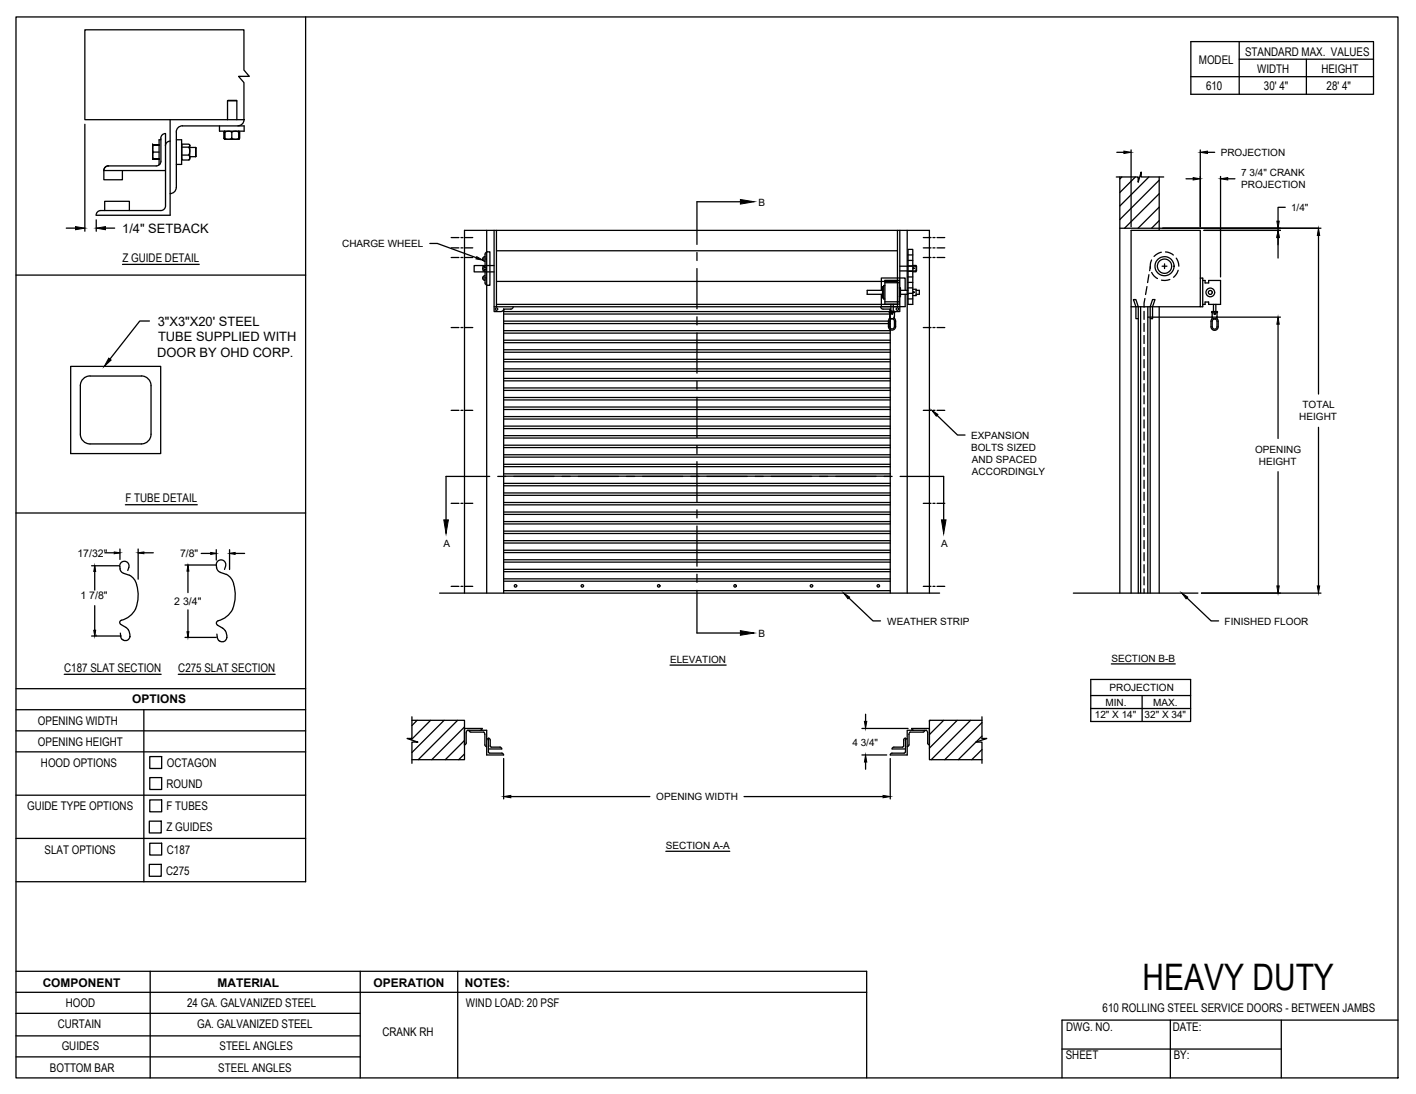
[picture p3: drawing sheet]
<svg xmlns="http://www.w3.org/2000/svg" width="279mm" height="216mm" viewBox="0 0 279 216" stroke-linecap="round" stroke-linejoin="round" font-family="sans-serif">
<!-- layer: ANNOTATIONS -->
<g fill="none" stroke="#000" stroke-width=".25">
<path d="M16.7 24.5v21.1M220.4 30.1h1.4M223.2 29.6v15.2M234 35.3h1.4M236.8 29.6v15.2M238.3 30.1h1.4M240.8 34.8v19.9M242.3 35.3h1.4M13.1 45h1.8M19 43.4v2.2M20.8 45h1.8M84.8 48h1.5l7.7 2.9"/>
<path d="M228.8 45h31.8M237.6 45.5h15M252.2 46.9v4M253.6 40.9h-1.4v2.7M260.2 46.5v31.3M29.5 63.4h-1.9l-5.9 7.5M226.5 62.6h26.1M252.2 64v22.5M184.9 82l4 3.9h1.5M252.2 93.1v22.5M260.2 84.3v31.3M18.1 111.7h5.4"/>
<path d="M18.7 111.7v4.8M18.7 119.5v6M20.7 109.1h3M23.7 108.4v2M27.3 108.4v5.9M27.3 109.1h2.9M36.5 111.5h6.2M37.1 111.5v5.4M39.7 109.2h3M42.7 108.5v2M45.3 108.5v3.9M45.3 109.2h3"/>
<path d="M167.5 118l4.8 4.5h1.4M234.2 118l4.8 4.5h1.5M237.1 117.1h23.5M18.1 125.5h5.8M36.5 125.8h6.2M37.1 120.4v5.4M132.2 131.3h11.1M215.2 134.1h19.7v8.3h-19.7zM215.2 137.3h19.7M215.2 139.8h19.7M219.3 131h12.6M225.4 137.3v5.1"/>
<path d="M99.4 149.7v8M100.8 157.2h27.4M146.8 157.2h27.4M170.1 143.8h9.1M170.1 149h4.9M170.8 140.9v1.5M170.8 150.4v1.4M175.7 149.7v8M131.4 168h12.6"/>
</g>
<!-- layer: CRANK RH -->
<g fill="none" stroke="#000" stroke-width=".25">
<path d="M220.3 34.9h4.3v1.1l.6-2v.9h4.4M221 34.9v82.2M221.4 34.9l-.4 .4M224 34.9l-3 3.1M226.7 34.9l-5.7 5.8M228.7 34.9v10.6M228.7 35.6l-7.7 7.7M228.7 38.2l-6.8 6.8M89 46.9h1.6M89 48.9h1.6M89 50.8h1.6M91 46.9h.4"/>
<path d="M91 48.9h.4M91 50.8h.4M91.8 46.9h1.5M91.8 48.9h1.5M91.8 50.8h1.5M95.3 52.5h.4M95.3 53.5h.4M95.7 50.6a.48 .48 0 0 0-.5 .5 .48 .48 0 0 0 .5 .5v.9M95.7 52.5a.48 .48 0 0 0-.5 .5 .48 .48 0 0 0 .5 .5M95.7 50.7l.1-.8 .2-.1 .7-.1v6.6l-.7-.1-.3-.4v-.4a.48 .48 0 0 1-.5-.5 .48 .48 0 0 1 .5-.5v-.9M96 45.5v71.6M97.5 45.5v16h1.4"/>
<path d="M97.5 52.4h-3.9v1.3h3.9M98 45.5v15M98 49.5h79.1M98 55.5h79.1M173.9 57.3v-2.4h4.7v2.4M173.9 58.1v2.4M174.1 57.3h-3v.8h3M174.4 56.6h-.3v2.2h.3M174.6 56.3h-.2v2.7h.2M174.6 55.3h2.8v4.7h-2.8zM174.6 59.6h2.8M174.6 55.8h2.8"/>
<path d="M177.1 45.5v15M177.4 56.8h.3v1.7h-.3M177.5 45.5v16h-1.4M177.5 52.5h3.3v1h-3.3M177.7 57.3h1.5M177.7 58.1h1.5M178.6 58.1v2.4h-81.1M179 45.5v71.6M179.2 49.2h.9v10.9h-.9zM179.2 53.6h.9M179.2 52.5h.9M179.2 59h.9"/>
<path d="M179.2 57.9h.9M179.2 56.8h.9M179.2 55.7h.9M179.2 54.7h.9M179.2 51.4h.9M179.2 50.3h.9M180.1 52.4h.7v1.2h-.7M180.1 57.1h.7v1.2h-.7M180.2 53h.1M180.2 57.7h.1M180.8 57.3h.6v.8h-.6M182.2 46.9h1.5"/>
<path d="M182.2 48.9h1.5M182.2 50.8h1.5M184.1 46.9h.4M184.1 48.9h.4M184.1 50.8h.4M184.9 46.9h1.5M184.9 48.9h1.5M184.9 50.8h1.5M221 45h7.7M225.9 58.9l-.2 1.7M226.3 56.6l-.3 1.5M226.7 54.2l-.3 1.6"/>
<path d="M227 52.5l-.2 .9M227.2 51.3l-.2 .5v1.2M227.2 53.8l.5 .7 .7 .5M228.7 40.9l-4.1 4.1M228.7 43.5l-1.5 1.5M229.2 49.8l-.7 .2-.8 .6M229.3 52.5h1M229.8 52.1v.9M230 49.7l.8 .2 .7 .4M230.8 55.2l-.9 .2-.7-.1M232.1 50.9l.3 .7 .2 .9M232.5 53.3l-.3 .6-.7 .8"/>
<path d="M236.8 54.9h.5v5.6h-.5M237.3 55.4h.5v.4h.7v-.4h2.3v4.7h-2.3v-.5h-.7v.5h-.5M89 64.6h1.6M91 64.6h.4M91.8 64.6h1.5M98 60.1h79.1M99.4 61l-.3 .4-.2 .1M99.4 78.9h76.3M99.4 78.4h76.3M99.4 77h76.3M99.4 76.6h76.3M99.4 75.2h76.3"/>
<path d="M99.4 74.7h76.3M99.4 73.3h76.3M99.4 72.8h76.3M99.4 71.4h76.3M99.4 70.9h76.3M99.4 69.5h76.3M99.4 69h76.3M99.4 67.6h76.3M99.4 67.1h76.3M99.4 65.7h76.3M99.4 65.3h76.3M99.4 63.9h76.3"/>
<path d="M99.4 63.4h76.3M99.4 62h76.3M99.4 61v56.1M101.3 60.5l-.1 .3-.4 .2h-1.4v.5h76.3v-.5h-1.5l-.2-.1-.2-.4M175.5 63.4a.48 .48 0 0 1 .5-.5 .48 .48 0 0 1 .5 .5v1.1M175.5 62.5l-.2 .7v1.3M175.5 61.7l-.1-.1 .1-.2h1l.1 .2-.1 .1M175.6 61.7h.9M175.6 61.7v.7M175.6 63.4v1.1M175.6 61l.1 .2 .4 .3M175.7 61v56.1"/>
<path d="M175.8 60v1.4M176.3 60v1.4M176.5 62.5l.2 .7v1.3M176.5 64.4a.48 .48 0 0 1-.5 .5 .48 .48 0 0 1-.5-.5M176.5 61.7v.7a.48 .48 0 0 1-.5 .5 .48 .48 0 0 1-.5-.5M176.7 64.4a.71 .71 0 0 1-.7 .8 .71 .71 0 0 1-.7-.8M182.2 64.6h1.5M184.1 64.6h.4M184.9 64.6h1.5M223.2 60.5h13.6v-15h-13.6v71.6M224.6 62.9h-.5v-2.4l-.5-1.4h.5l.5 1.4v56.6M225.1 60.5v56.6"/>
<path d="M225.7 61.4v1.6M225.7 63.8v1.6M225.7 66.2v1.6M225.7 68.6v1.6M225.7 71v1.6M225.7 73.3v1.6M225.7 75.7v1.6M225.7 78.1v1.6M226.5 60.5v56.6M226.9 62.9h.5v-2.4l.5-1.4h-.5l-.5 1.4v56.6M228.7 60.5v56.6M239 63.4v1.1a.71 .71 0 0 0 .7 .7 .71 .71 0 0 0 .7-.7v-1.1"/>
<path d="M239.2 61.5l-.1 .1 .1 .1M239.2 63.4v1.1a.48 .48 0 0 0 .5 .5 .48 .48 0 0 0 .4-.5v-1.1M239.2 61.5h.9M239.2 61.7v.8M239.2 61.7h.9M239.2 62.6l-.2 .8M239.4 60.1v1.4M239.9 60.1v1.4M240.1 62.6l.1 .4M240.1 61.5l.1 .1-.1 .1M240.1 61.7v.8M240.1 63.4a.48 .48 0 0 0-.4-.5 .48 .48 0 0 0-.5 .5"/>
<path d="M240.1 62.5a.48 .48 0 0 1-.4 .4 .48 .48 0 0 1-.5-.4M240.2 63l.2 .4M89 81h1.6M89 99.3h1.6M91 81h.4M91 99.3h.4M91.8 81h1.5M91.8 99.3h1.5M99.4 99.6h76.3M99.4 99.2h76.3M99.4 97.7h76.3M99.4 97.3h76.3"/>
<path d="M99.4 95.9h76.3M99.4 95.4h76.3M99.4 94h76.3M99.4 93.5h76.3M99.4 92.1h76.3M99.4 91.6h76.3M99.4 90.2h76.3M99.4 89.7h76.3M99.4 88.3h76.3M99.4 87.9h76.3M99.4 86.4h76.3M99.4 86h76.3"/>
<path d="M99.4 84.6h76.3M99.4 84.1h76.3M99.4 82.7h76.3M99.4 82.2h76.3M99.4 80.8h76.3M99.4 80.3h76.3M182.2 81h1.5M182.2 99.3h1.5M184.1 81h.4M184.1 99.3h.4M184.9 81h1.5M184.9 99.3h1.5"/>
<path d="M225.7 80.5v1.6M225.7 82.9v1.6M225.7 85.3v1.5M225.7 87.6v1.6M225.7 90v1.6M225.7 92.4v1.6M225.7 94.8v1.6M225.7 97.2v1.5M225.7 99.5v1.6M86.7 117.1h98.7M89 115.7h1.6M91 115.7h.4"/>
<path d="M91.7 117.1v-71.6h91.7v71.6M91.8 115.7h1.5M99.4 116.6h76.3M99.4 114.7h76.3M99.4 114.2h76.3M99.4 112.8h76.3M99.4 112.4h76.3M99.4 110.9h76.3M99.4 110.5h76.3M99.4 109.1h76.3M99.4 108.6h76.3M99.4 107.2h76.3"/>
<path d="M99.4 106.7h76.3M99.4 105.3h76.3M99.4 104.8h76.3M99.4 103.4h76.3M99.4 102.9h76.3M99.4 101.5h76.3M99.4 101h76.3M182.2 115.7h1.5M184.1 115.7h.4M184.9 115.7h1.5M211.8 117.1h24.6M225.7 101.9v1.6"/>
<path d="M225.7 104.3v1.6M225.7 106.7v1.6M225.7 109.1v1.6M225.7 111.4v1.6M225.7 113.8v1.6M225.7 116.2v.9M81.3 142.2h10.4v7.7h-10.4M81.3 141.5v4.2h-1l2.2 .8h-1.2v4.1M82.3 142.2l-1 1M85 142.2l-3.9 3.8M87.6 142.2l-6.3 6.3M90.3 142.2l-7.8 7.7"/>
<path d="M91.7 143.5l-6.5 6.4M91.7 146.1l-3.8 3.8M91.7 148.8l-1.2 1.1M92 144.6l.2-.5h3.8v4.9h3.4M92.5 144.1l.4 .4h2.5l.3 .4v2.1l.3 .3M94.8 144.1l.3-.3h-3.4v3.2l.3-.4v-2M96 145.8l.4 .3M96.4 145.7l.3 .1v1.4l.3 .2M96.4 145.7v2.9h2.6l.4 .4M97 147.4h1.6l.4 .4h-2.6M176.4 147.4l-.4 .4h2.7M179 145.8l-.4 .3"/>
<path d="M179.6 144.5l-.2 .3-.1 2.2-.3 .3M179.9 143.8l.3 .3M179.9 143.8h3.5v3.2M182.5 144.1l-.4 .4h-2.5M183 146.6l.4 .4M183 144.6l-.2-.5h-3.8v4.9h-3.3l.3-.4h2.6l.1-2.9h-.2l-.2 .3-.1 1.4h-1.8M183 144.6v2M183.5 142.2l-.1 .1M186.2 142.2l-2.8 2.8M188.9 142.2l-5.5 5.4M191.5 142.2l-7.8 7.7M193.8 142.2h-10.4v7.7h10.4"/>
<path d="M193.8 141.5v4.2h.9l-2.1 .8h1.2v4.1M193.8 142.6l-7.4 7.3M193.8 145.3l-4.7 4.6M193.8 147.9l-2.1 2"/>
<circle cx="95.7" cy="51.1" r=".24"/>
<circle cx="95.7" cy="54.9" r=".24"/>
<circle cx="95.7" cy="53" r=".24"/>
<circle cx="180.3" cy="57.7" r=".1"/>
<circle cx="180.3" cy="52.9" r=".1"/>
<circle cx="229.8" cy="52.5" r="1.41"/>
<circle cx="229.8" cy="52.5" r="1.89"/>
<circle cx="238.8" cy="57.7" r=".86"/>
<circle cx="238.8" cy="57.7" r=".39"/>
<circle cx="97.9" cy="61" r=".24"/>
<circle cx="176" cy="61.9" r=".12"/>
<circle cx="177.1" cy="61" r=".24"/>
<circle cx="239.7" cy="61.9" r=".12"/>
<circle cx="101.7" cy="115.6" r=".24"/>
<circle cx="114.9" cy="115.6" r=".24"/>
<circle cx="130" cy="115.6" r=".24"/>
<circle cx="145" cy="115.6" r=".24"/>
<circle cx="160.1" cy="115.6" r=".24"/>
<circle cx="173.3" cy="115.6" r=".24"/>
</g>
<!-- layer: ANNOTATIONS -->
<g fill="#000" stroke="#000" stroke-width=".2">
<path d="M221.8 29.8l1.4 .3-1.4 .2zM235.4 35.1l1.4 .2-1.4 .2zM236.8 30.1l1.5-.3v.5zM240.8 35.3l1.5-.2v.4zM14.9 44.7l1.8 .3-1.8 .3zM19 45l1.8-.3v.6zM94.1 50.7l1.2 .7-1.4-.3zM252.2 45.5l.2 1.4h-.5zM251.9 43.6h.5l-.2 1.4zM260.2 45l.2 1.5h-.5zM21.5 70.7l.4 .4-1.3 1.2zM252.2 62.6l.2 1.4h-.5z"/>
<path d="M183.9 81l1.2 .8-.4 .3zM18.7 111.7l.2 1.1h-.4zM22.5 108.9l1.2 .2-1.2 .2zM27.3 109.1l1.1-.2v.4zM37.1 111.6l.2 1.1h-.4zM41.6 109l1.1 .2-1.1 .2zM45.3 109.2l1.1-.2v.4zM166.5 117l1.1 .8-.3 .4zM233.2 117l1.2 .8-.4 .4zM251.9 115.6h.5l-.2 1.5zM259.9 115.6h.5l-.2 1.5zM18.5 124.4h.4l-.2 1.1z"/>
<path d="M36.9 124.7h.4l-.2 1.1zM99.4 157.2l1.4-.2v.4zM170.6 142.4h.4l-.2 1.4zM170.8 149l.2 1.4h-.4zM174.2 157l1.5 .2-1.5 .2z"/>
</g>
<!-- layer: SECTION CUTS -->
<g fill="none" stroke="#000" stroke-width=".25">
<path d="M146.1 39.8h-8.6v8.4M137.5 49.8v1.6M137.5 53v7.9M137.5 62.5v1.6M137.5 65.7v7.9M137.5 75.2v1.6M137.5 78.4v7.9M96.6 94h-8.6v8.6M98.2 94h1.6M101.4 94h7.9M110.9 94h1.6M114.1 94h7.9"/>
<path d="M123.6 94h1.6M126.8 94h7.9M136.3 94h1.6M137.5 87.9v1.6M137.5 91.1v7.9M139.5 94h7.9M149 94h1.6M152.2 94h7.9M161.7 94h1.6M164.9 94h7.9M174.4 94h1.6M177.6 94h8.6v8.6"/>
<path d="M137.5 100.6v1.6M137.5 103.8v7.9M137.5 113.3v1.6M137.5 116.5v8.4h8.6"/>
</g>
<path d="M146.1 39.4l2.7 .4-2.7 .5zM87.6 102.6h.9l-.5 2.7zM185.8 102.6h.9l-.5 2.7zM146.1 124.5l2.7 .4-2.7 .5z" fill="#000" stroke="#000" stroke-width=".2"/>
<!-- layer: DETAILS -->
<g fill="none" stroke="#000" stroke-width=".25">
<path d="M44.9 19.9h1.8v3.7M44.9 19.9v3.7M44.9 19.9h1.8M21.4 32.7a.92 .92 0 0 0-.9 .9l12.2 .1M30.1 31.4h.1M30.1 28.6h.1M30.1 31.4h1.3M30.2 31.4h1.2M30.2 31.4h1.2h-1.2M30.2 28.6h-.1v2.8h.1M30.2 28.6h1.2M31.4 28.6h-1.3"/>
<path d="M31.4 30h-1.2l-.1 .7 .1 .7h1.2M31.4 28.6h-1.2l-.1 .7 .1 .7M31.8 27.3v4.5a.92 .92 0 0 1-1 .9h-9.4a.88 .88 0 0 0-.9 .9v1.9h3.7v-1.8M31.8 27.6h-.4v4.8h.1M32.6 26.4a.92 .92 0 0 0-.9 .9M32.7 26.4v14.2a.92 .92 0 0 1-1 1M33.6 27.9a.92 .92 0 0 0-1 .9M33.6 23.6v18.9h-14.6M34.8 27.6h1v4.8h-1M35.8 31.4h.1M35.8 28.6h.1M35.9 29h1.4l.1 .6-.1 1h-1.4"/>
<path d="M36 24.8a1.19 1.19 0 0 0-1.2 1.3v10.9a1.22 1.22 0 0 1-1.2 1.2M36 24.8h12.2v1.1h-4.9v-1.1M37.3 29l.1-.2-.1-.4h-1.4v3.2h1.4l.1-.5-.1-.5M37.4 28.5v2.9l-.1 .2M37.4 29.1h1.2M37.4 30.9h1.2M38.6 29.1v1.8M44.2 27.3l.2 .2M44.3 27.3l.1 .2M44.3 25.9l-.1 .2v1.2l.1 .2M44.4 25.9l-.2 .2M44.4 26.1l.7-.2 .6 .2v1.2l-.5 .2-.8-.2z"/>
<path d="M44.4 25.9v1.4M44.4 27.3v.2h2.7M44.4 26l-.2 .1 .1 1.3M45.7 26.1l.7-.2 .7 .2M45.7 27.3l.7 .2 .7-.2v-1.4v1.6M47.1 27.3v.2M47.1 25.9l.1 .2v1.4l.1-.2-.1-1.4M48.2 23.6h-31.5v-17.7h31.4v7.9l1.1 1.3h-2.1l1 1.2 .1 7.3a1.22 1.22 0 0 1-1.3 1.2M20.7 41.6v-1.9h4.8v1.9M31.8 41.6h-11.9a.92 .92 0 0 0-.9 .9M13.9 72.3h17.8v17.2h-17.8zM27.9 74.2a1.92 1.92 0 0 1 1.9 1.9v9.6a1.92 1.92 0 0 1-1.9 1.9"/>
<path d="M27.9 74.2h-10.1a1.92 1.92 0 0 0-1.9 1.9v9.6a1.92 1.92 0 0 0 1.9 1.9h10.1M23.7 112.3a1.07 1.07 0 0 0 .7 .8l1.2 .4M23.7 112.3a.95 .95 0 0 1 .6-1.5 .95 .95 0 0 1 1.1 1.2l-.2 .6M25.6 113.5a3.4 3.4 0 0 1 1.6 3.2 5.2 5.2 0 0 1-2.1 5.2l-1.1 .5M42.7 111.6a.94 .94 0 0 1 1-1.1 .94 .94 0 0 1 .8 1.2l-.2 .7M42.7 111.6v.5M42.7 112a1.11 1.11 0 0 0 .8 1 2.96 2.96 0 0 1 2.6 2.2M46.1 115.2l.3 1.5v1.4l-.5 2.1M23.7 124.9l.1 .6M23.9 123.3l.9 .5M23.9 122.4l-.3 .4 .2 .4M24.8 123.8a1.79 1.79 0 0 1 .6 2.3 .95 .95 0 0 1-1 .2 .95 .95 0 0 1-.6-.8"/>
<path d="M42.8 125.1l.1 .9 .3 .4M43.2 126.4l.2 .2M43.9 124l.7 .8 .2 1M44.7 125.8a.9 .9 0 0 1-1.3 .8M44.7 125.8h.1M45.9 120.2a4.8 4.8 0 0 1-3 2.4l-.2 .3 .1 .3 1.1 .8"/>
</g>
<!-- layer: ANNOTATIONS -->
<path d="M18.7 124.3h.1M19 125.5h.1M37.1 125.8h.1" fill="none" stroke="#000" stroke-width=".2"/>
<!-- layer: TITLE BLOCK -->
<g fill="none" stroke="#000" stroke-width=".25">
<path d="M3.2 3.3h272.6v209.4h-272.6zM60.3 3.3v170.7h-57.1M235 8.2h36v10.4h-36zM235 15.1h36M244.5 11.7h26.5M244.5 8.2v10.4M3.2 54.3h57.1M24.2 52.2h15.1M24.7 99.6h14.2M3.2 101.2h57.1M3.2 135.9h57.1M12.7 133.1h19.1"/>
<path d="M35.2 133.1h19.1M3.2 140.1h57.1M3.2 144.2h57.1M3.2 148.4h57.1M3.2 156.9h57.1M28.4 140.1v33.9M29.5 149.3h2.4v2.4h-2.4zM29.5 153.5h2.4v2.3h-2.4zM29.5 157.9h2.4v2.3h-2.4zM3.2 165.5h57.1M29.5 162.1h2.3v2.3h-2.3zM29.5 170.6h2.3v2.3h-2.3z"/>
<path d="M29.5 166.4h2.4v2.3h-2.4zM3.2 200h67.9M3.2 195.8h167.8M3.2 191.7h167.8v21M29.6 191.7v21M71.1 191.7v21M90.3 191.7v21M3.2 208.6h67.9M3.2 204.4h67.9M209.6 207h43.2M230.9 201.3v11.4M252.8 201.3v11.4"/>
<path d="M275.8 201.3h-66.2v11.4"/>
</g>
<!-- layer: 0 -->
<path d="M257.8 11.7v6.9" fill="none" stroke="#000" stroke-width=".25"/>
<text font-size="7.2" x="225.4" y="195.5">HEAVY DUTY</text>
<g font-size="2.5">
<text x="24.1" y="45.9">1/4&quot; SETBACK</text>
<text x="31.1" y="64.3">3&quot;X3&quot;X20' STEEL</text>
<text x="31" y="70.4">DOOR BY OHD CORP.</text>
<text x="31.2" y="67.4">TUBE SUPPLIED WITH</text>
</g>
<g font-size="2.4">
<text x="245.7" y="11.1">STANDARD MAX. VALUES</text>
<text x="236.6" y="12.7">MODEL</text>
<text x="238" y="17.8">610</text>
<text x="248.1" y="14.4">WIDTH</text>
<text x="249.4" y="17.8">30' 4&quot;</text>
<text x="260.7" y="14.4">HEIGHT</text>
<text x="261.8" y="17.8">28' 4&quot;</text>
<text x="24.2" y="51.7">Z GUIDE DETAIL</text>
<text x="24.7" y="99.1">F TUBE DETAIL</text>
<text x="12.7" y="132.6">C187 SLAT SECTION</text>
<text x="35.2" y="132.6">C275 SLAT SECTION</text>
<text x="7.5" y="143">OPENING WIDTH</text>
<text x="26.1" y="138.8">OPTIONS</text>
<text x="7.5" y="147.2">OPENING HEIGHT</text>
<text x="8.1" y="151.3">HOOD OPTIONS</text>
<text x="32.9" y="155.5">ROUND</text>
<text x="32.9" y="151.4">OCTAGON</text>
<text x="5.4" y="159.9">GUIDE TYPE OPTIONS</text>
<text x="32.9" y="159.9">F TUBES</text>
<text x="32.9" y="164.1">Z GUIDES</text>
<text x="8.8" y="168.4">SLAT OPTIONS</text>
<text x="32.8" y="172.6">C275</text>
<text x="32.9" y="168.5">C187</text>
<text x="8.4" y="194.7">COMPONENT</text>
<text x="42.9" y="194.7">MATERIAL</text>
<text x="73.7" y="194.7">OPERATION</text>
<text x="91.7" y="194.7">NOTES:</text>
<text x="11.4" y="202.8">CURTAIN</text>
<text x="13" y="198.8">HOOD</text>
<text x="36.9" y="198.6">24 GA. GALVANIZED STEEL</text>
<text x="38.9" y="202.9">GA. GALVANIZED STEEL</text>
<text x="91.9" y="198.6">WIND LOAD: 20 PSF</text>
<text x="210.4" y="203.6">DWG. NO.</text>
<text x="217.6" y="199.8">610 ROLLING STEEL SERVICE DOORS - BETWEEN JAMBS</text>
<text x="231.4" y="203.4">DATE:</text>
<text x="12.2" y="207.3">GUIDES</text>
<text x="43.3" y="207.2">STEEL ANGLES</text>
<text x="75.5" y="204.5">CRANK RH</text>
<text x="210.3" y="209.1">SHEET</text>
<text x="231.6" y="209">BY:</text>
<text x="9.8" y="211.5">BOTTOM BAR</text>
<text x="43.1" y="211.6">STEEL ANGLES</text>
</g>
<g font-size="2.1">
<text x="15.3" y="109.9">17/32&quot;</text>
<text x="35.5" y="110">7/8&quot;</text>
<text x="15.9" y="118.2">1 7/8&quot;</text>
<text x="34.4" y="119.4">2 3/4&quot;</text>
</g>
<g font-size="2">
<text x="240.9" y="30.8">PROJECTION</text>
<text x="244.9" y="34.8">7 3/4&quot; CRANK</text>
<text x="149.7" y="40.6">B</text>
<text x="244.9" y="37.2">PROJECTION</text>
<text x="254.7" y="41.6">1/4&quot;</text>
<text x="67.5" y="48.8">CHARGE WHEEL</text>
<text x="256.4" y="82.9">HEIGHT</text>
<text x="257" y="80.6">TOTAL</text>
<text x="191.6" y="86.6">EXPANSION</text>
<text x="191.6" y="89">BOLTS SIZED</text>
<text x="247.6" y="89.3">OPENING</text>
<text x="191.8" y="91.3">AND SPACED</text>
<text x="191.8" y="93.7">ACCORDINGLY</text>
<text x="248.4" y="91.7">HEIGHT</text>
<text x="87.5" y="107.9">A</text>
<text x="185.7" y="107.9">A</text>
<text x="149.7" y="125.7">B</text>
<text x="175.1" y="123.3">WEATHER STRIP</text>
<text x="241.6" y="123.3">FINISHED FLOOR</text>
<text x="132.2" y="130.8">ELEVATION</text>
<text x="219.3" y="130.6">SECTION B-B</text>
<text x="218.9" y="136.4">PROJECTION</text>
<text x="216" y="141.6">12&quot; X 14&quot;</text>
<text x="218.1" y="139.3">MIN.</text>
<text x="225.8" y="141.6">32&quot; X 34&quot;</text>
<text x="227.5" y="139.3">MAX.</text>
<text x="168.2" y="147.1">4 3/4&quot;</text>
<text x="129.5" y="157.9">OPENING WIDTH</text>
<text x="131.4" y="167.6">SECTION A-A</text>
</g>
</svg>
